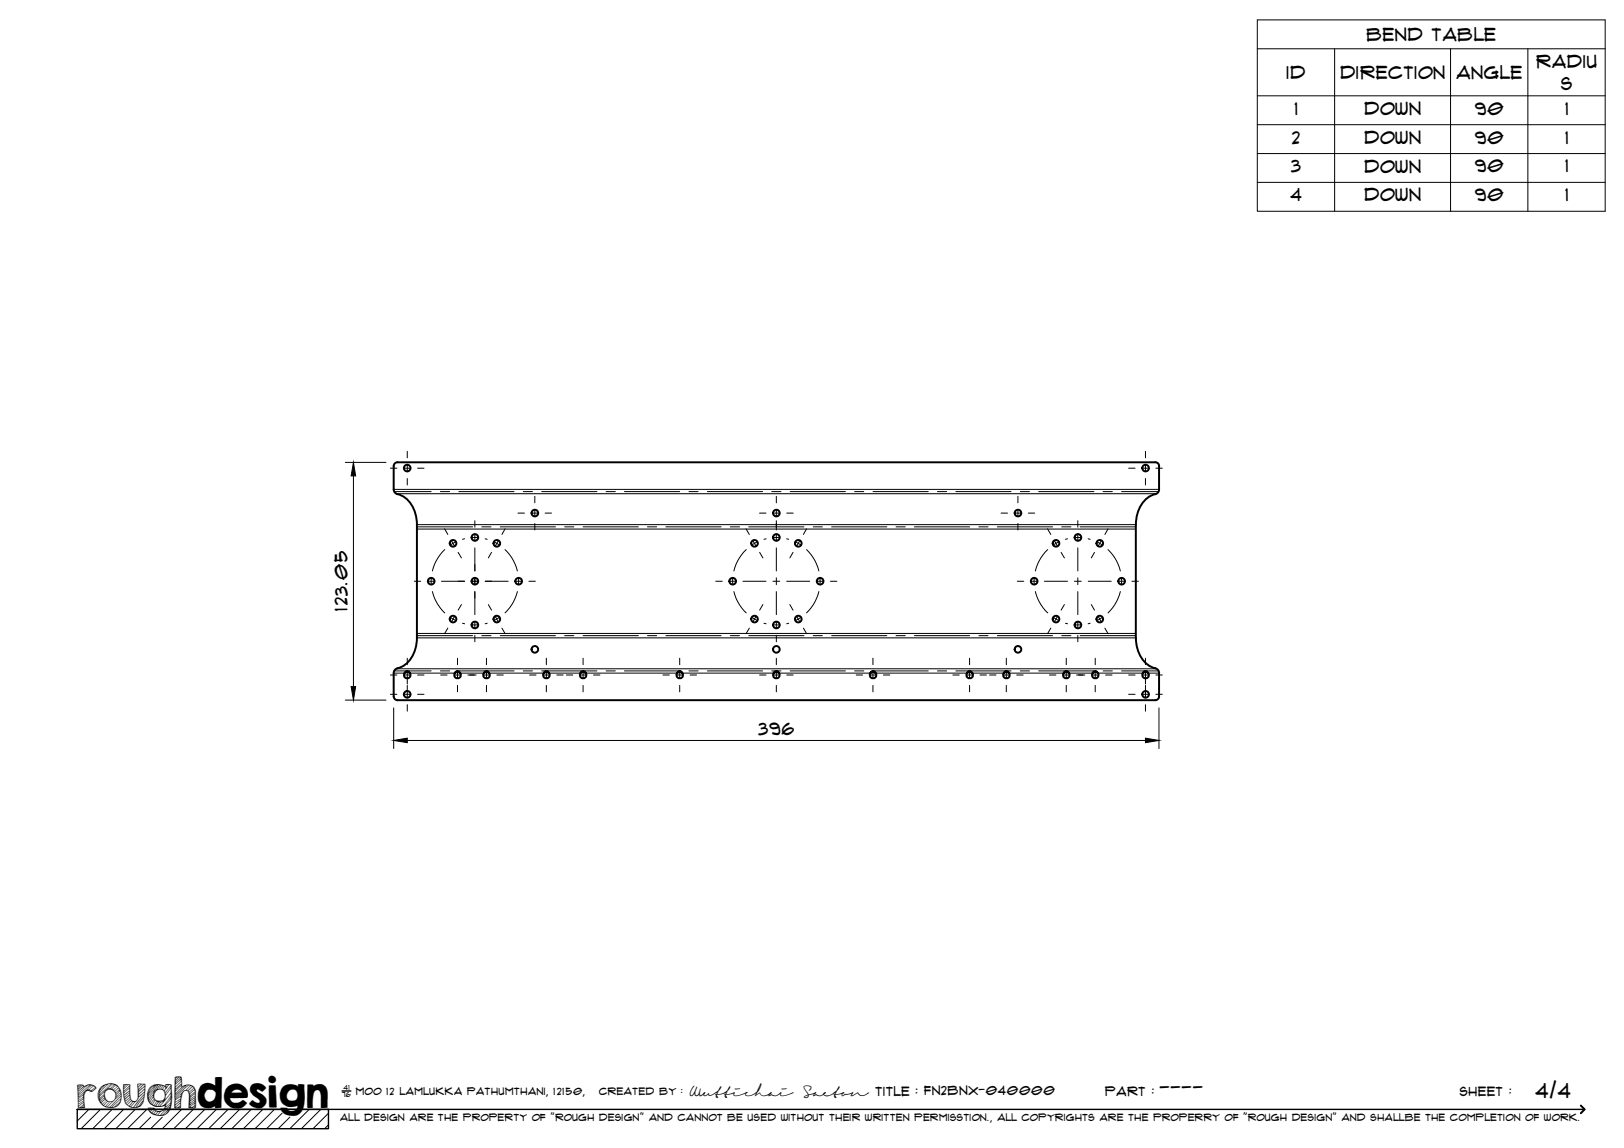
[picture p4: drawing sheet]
<svg xmlns="http://www.w3.org/2000/svg" width="420mm" height="297mm" viewBox="0 0 420 297" stroke-linecap="round" stroke-linejoin="round" font-family="sans-serif">
<!-- layer: Visible -->
<g fill="none" stroke="#000" stroke-width=".51">
<path d="M293.9 135.7v29.3M299.9 120.6v6M299.9 126.6l-.2 .7a2.18 2.18 0 0 1-1.7 .8 8 8 0 0 0-4.1 7.6M299.9 120.6a.97 .97 0 0 0-1-1h-196a1.01 1.01 0 0 0-1 1v6l.1 .7a2.18 2.18 0 0 0 1.7 .8 8 8 0 0 1 4.2 7.6v29.3a7.8 7.8 0 0 1-5.7 8.2l-.3 1v6a1.01 1.01 0 0 0 1 1h196a1.01 1.01 0 0 0 1-1M104.7 174.2a.86 .86 0 0 0 .7 1.3 .86 .86 0 0 0 .7-1.3M104.8 173.9l.7-.3 .5 .6-.5-.3-.8 .3zM117.7 174.2a.86 .86 0 0 0 .7 1.3 .86 .86 0 0 0 .7-1.3M117.8 173.9l.6-.3 .6 .6-.5-.3-.8 .3zM125.2 174.2a.86 .86 0 0 0 .7 1.3 .86 .86 0 0 0 .7-1.3M125.3 173.9l.7-.3 .5 .6-.5-.3-.8 .3zM140.7 174.2a.86 .86 0 0 0 .7 1.3 .86 .86 0 0 0 .7-1.3M140.8 173.9l.7-.3 .5 .6-.5-.3-.8 .3z"/>
<path d="M150.2 174.2a.86 .86 0 0 0 .7 1.3 .86 .86 0 0 0 .7-1.3M150.3 173.9l.7-.3 .6 .6-.6-.3-.8 .3zM175.2 174.2a.86 .86 0 0 0 .7 1.3 .86 .86 0 0 0 .7-1.3M175.3 173.9l.7-.3 .6 .6-.6-.3-.8 .3zM200.2 174.2a.86 .86 0 0 0 .7 1.3 .86 .86 0 0 0 .7-1.3M200.3 173.9l.7-.3 .5 .6-.5-.3-.8 .3zM225.2 174.2a.86 .86 0 0 0 .7 1.3 .86 .86 0 0 0 .7-1.3M225.4 173.8l.6-.2 .5 .6-.5-.3-.8 .3zM250.2 174.2a.86 .86 0 0 0 .7 1.3 .86 .86 0 0 0 .7-1.3M250.4 173.9l.6-.3 .5 .6-.5-.3-.8 .3zM259.7 174.2a.86 .86 0 0 0 .7 1.3 .86 .86 0 0 0 .7-1.3M259.9 173.8l.6-.2 .5 .6-.5-.3-.8 .3z"/>
<path d="M275.2 174.2a.86 .86 0 0 0 .7 1.3 .86 .86 0 0 0 .7-1.3M275.4 173.9l.6-.3 .5 .6-.5-.3-.8 .3zM282.7 174.2a.86 .86 0 0 0 .7 1.3 .86 .86 0 0 0 .7-1.3M282.9 173.9l.6-.3 .6 .6-.6-.3-.8 .3zM293.9 165a7.8 7.8 0 0 0 5.6 8.2l.4 1M295.7 174.2a.86 .86 0 0 0 .7 1.3 .86 .86 0 0 0 .7-1.3M295.8 173.9l.7-.3 .6 .6-.6-.3-.8 .3zM299.9 174.2v6"/>
<circle cx="105.4" cy="121.1" r=".86"/>
<circle cx="122.9" cy="139.1" r=".86"/>
<circle cx="138.4" cy="132.8" r=".86"/>
<circle cx="200.9" cy="139.1" r=".86"/>
<circle cx="200.9" cy="132.8" r=".86"/>
<circle cx="263.4" cy="132.8" r=".86"/>
<circle cx="278.9" cy="139.1" r=".86"/>
<circle cx="296.4" cy="121.1" r=".86"/>
<circle cx="111.6" cy="150.4" r=".86"/>
<circle cx="117.2" cy="140.6" r=".86"/>
<circle cx="122.9" cy="150.4" r=".86"/>
<circle cx="128.5" cy="140.6" r=".86"/>
<circle cx="134.2" cy="150.4" r=".86"/>
<circle cx="189.6" cy="150.4" r=".86"/>
<circle cx="195.2" cy="140.6" r=".86"/>
<circle cx="206.5" cy="140.6" r=".86"/>
<circle cx="212.2" cy="150.4" r=".86"/>
<circle cx="267.6" cy="150.4" r=".86"/>
<circle cx="273.2" cy="140.6" r=".86"/>
<circle cx="284.5" cy="140.6" r=".86"/>
<circle cx="290.2" cy="150.4" r=".86"/>
<circle cx="105.4" cy="179.7" r=".86"/>
<circle cx="117.2" cy="160.2" r=".86"/>
<circle cx="122.9" cy="161.7" r=".86"/>
<circle cx="128.5" cy="160.2" r=".86"/>
<circle cx="138.4" cy="168" r=".86"/>
<circle cx="195.2" cy="160.2" r=".86"/>
<circle cx="200.9" cy="161.7" r=".86"/>
<circle cx="200.9" cy="168" r=".86"/>
<circle cx="206.5" cy="160.2" r=".86"/>
<circle cx="263.4" cy="168" r=".86"/>
<circle cx="273.2" cy="160.2" r=".86"/>
<circle cx="278.9" cy="161.7" r=".86"/>
<circle cx="284.5" cy="160.2" r=".86"/>
<circle cx="296.4" cy="179.7" r=".86"/>
</g>
<!-- layer: Bend Center -->
<g fill="none" stroke="#000" stroke-width=".26">
<path d="M102 127.2h9.5M107.9 136.3h14.4M113.9 127.2h2.4M118.7 127.2h14.3M124.7 136.3h2.3M129.4 136.3h14.3M135.4 127.2h2.4M140.1 127.2h14.3M146.1 136.3h2.4M150.9 136.3h14.2M156.8 127.2h2.4M161.6 127.2h14.3"/>
<path d="M167.5 136.3h2.4M172.3 136.3h14.3M178.2 127.2h2.4M183 127.2h14.3M189 136.3h2.3M193.7 136.3h14.3M199.7 127.2h2.4M204.4 127.2h14.3M210.4 136.3h2.4M215.2 136.3h14.2M221.1 127.2h2.4M225.9 127.2h14.3"/>
<path d="M231.8 136.3h2.4M236.6 136.3h14.3M242.5 127.2h2.4M247.3 127.2h14.3M253.3 136.3h2.3M258 136.3h14.3M264 127.2h2.3M268.7 127.2h14.3M274.7 136.3h2.4M279.4 136.3h14.5M285.4 127.2h2.4M290.2 127.2h9.5"/>
<path d="M102 173.6h9.5M107.9 164.5h14.4M113.9 173.6h2.4M118.7 173.6h14.3M124.7 164.5h2.3M129.4 164.5h14.3M135.4 173.6h2.4M140.1 173.6h14.3M146.1 164.5h2.4M150.9 164.5h14.2M156.8 173.6h2.4M161.6 173.6h14.3"/>
<path d="M167.5 164.5h2.4M172.3 164.5h14.3M178.2 173.6h2.4M183 173.6h14.3M189 164.5h2.3M193.7 164.5h14.3M199.7 173.6h2.4M204.4 173.6h14.3M210.4 164.5h2.4M215.2 164.5h14.2M221.1 173.6h2.4M225.9 173.6h14.3"/>
<path d="M231.8 164.5h2.4M236.6 164.5h14.3M242.5 173.6h2.4M247.3 173.6h14.3M253.3 164.5h2.3M258 164.5h14.3M264 173.6h2.3M268.7 173.6h14.3M274.7 164.5h2.4M279.4 164.5h14.5M285.4 173.6h2.4M290.2 173.6h9.5"/>
</g>
<!-- layer: Visible Narrow -->
<g fill="none" stroke="#000" stroke-width=".26">
<path d="M101.9 126.6h198M102.6 127.7h196.6M107.9 135.7h186M107.9 136.9h186M101.9 174.2h2.8M102.6 173h196.6M106 174.2h11.7M107.9 163.9h186M107.9 165h186M119 174.2h6.2M126.5 174.2h14.2M142 174.2h8.2"/>
<path d="M151.6 174.2h23.6M176.6 174.2h23.6M201.5 174.2h23.7M226.5 174.2h23.7M251.5 174.2h8.2M261 174.2h14.2M276.5 174.2h6.2M284.1 174.2h11.6M297.1 174.2h2.8"/>
</g>
<!-- layer: TitleBlock -->
<path d="M20 287h65v5h-65zM20 287h390M88.5 282.3h2.3" fill="none" stroke="#000" stroke-width=".36"/>
<path d="M409 286.1l1 .9-1 1" fill="none" stroke="#000" stroke-width=".51"/>
<g fill="none" stroke="#000" stroke-width=".26">
<path d="M23 287l-3 3.1M26 287l-5 5M29 287l-5 5M32 287l-5 5M35 287l-5 5M38 287l-5 5M39 289.1l-3 2.9M42 289.1l-3 2.9M47 287l-5 5M50 287l-5 5M53 287l-5 5M56 287l-5 5"/>
<path d="M59 287l-5 5M62 287l-5 5M65 287l-5 5M68 287l-5 5M71 287l-5 5M73 288l-4 4M75 289.1l-3 2.9M80 287l-5 5M83 287l-5 5M85 288l-4 4M85 291l-1 1"/>
</g>
<!-- layer: Smart Centers -->
<g fill="none" stroke="#000" stroke-width=".26">
<path d="M105.4 116.8v1.7M296.4 116.8v1.7M101 121.1h1.7M104.5 121.1h1.8M105.4 120.2v1.8M105.4 123.8v1.7M108 121.1h1.7M115 136.8l.9 1.5M116.8 139.8l.8 1.6M120.2 139.4l-.5 .1M122 139.1h1.8M122.9 134.7v1.7"/>
<path d="M122.9 138.2v1.8M125.5 139.4l.5 .1M129 139.8l-.9 1.6M130.7 136.8l-.8 1.5M134 132.8h1.7M137.5 132.8h1.8M138.4 128.4v1.7M138.4 131.9v1.8M138.4 135.5v1.6M141 132.8h1.7M193 136.8l.9 1.5M194.8 139.8l.8 1.6"/>
<path d="M196.5 132.8h1.7M198.2 139.4l-.5 .1M200 132.8h1.7M200 139.1h1.8M200.9 128.4v1.7M200.9 131.9v1.8M200.9 134.7v2.4M200.9 138.2v1.8M203.5 139.4l.5 .1M203.5 132.8h1.7M207 139.8l-.9 1.6M208.7 136.8l-.8 1.5"/>
<path d="M259 132.8h1.7M262.5 132.8h1.7M263.4 128.4v1.7M263.4 131.9v1.8M263.4 135.5v1.6M266 132.8h1.7M271 136.8l.9 1.5M272.8 139.8l.8 1.6M276.2 139.4l-.5 .1M278 139.1h1.8M278.8 134.7v1.7M278.8 138.2v1.8"/>
<path d="M281.5 139.4l.5 .1M285 139.8l-.9 1.6M286.7 136.8l-.8 1.5M292 121.1h1.7M295.5 121.1h1.7M296.4 120.2v1.8M296.4 123.8v1.7M299 121.1h1.7M107.2 150.4h1.7M110.7 150.4h1.7M111.6 149.5v1.8M111.9 153.1l.9 2.5 1 1.6 1.3 1.4"/>
<path d="M114.2 150.4h6M115.1 142.2l-1.3 1.4-1 1.5-.9 2.6M116.4 159.7l1.6 .9M117.6 159.4l-.8 1.6M118 140.2l-1.6 .9M118.5 142.9l.9 1.5M119.4 156.4l-.9 1.5M122 150.4h1.8M122.9 141.8v5.9M122.9 149.5v1.8M122.9 153.1v5.9M125.5 150.4h6"/>
<path d="M126.3 156.4l.9 1.5M127.2 142.9l-.9 1.5M127.7 140.2l1.6 .9M128.1 159.4l.9 1.6M129.3 159.7l-1.6 .9M130.7 142.2l1.2 1.4 1 1.5 1 2.6M133.3 150.4h1.8M133.9 153.1l-1 2.5-1 1.6-1.2 1.4M134.1 149.5v1.8M136.8 150.4h1.7M185.2 150.4h1.7M188.7 150.4h1.7"/>
<path d="M189.6 149.5v1.8M189.9 153.1l.9 2.5 1 1.6 1.3 1.4M192.2 150.4h6M193.1 142.2l-1.3 1.4-1 1.5-.9 2.6M194.4 159.7l1.6 .9M195.6 159.4l-.8 1.6M196 140.2l-1.6 .9M196.5 142.9l.9 1.5M197.4 156.4l-.9 1.5M200 150.4h1.7M200.9 141.8v5.9M200.9 149.5v1.8"/>
<path d="M200.9 153.1v5.9M203.5 150.4h6M204.3 156.4l.9 1.5M205.2 142.9l-.9 1.5M205.7 140.2l1.6 .9M206.1 159.4l.9 1.6M207.3 159.7l-1.6 .9M208.7 142.2l1.2 1.4 1 1.5 1 2.6M211.3 150.4h1.8M211.9 153.1l-1 2.5-1 1.6-1.2 1.4M212.1 149.5v1.8M214.8 150.4h1.7"/>
<path d="M263.2 150.4h1.7M266.7 150.4h1.7M267.6 149.5v1.8M267.9 153.1l.9 2.5 1 1.6 1.3 1.4M270.2 150.4h6M271.1 142.2l-1.3 1.4-1 1.5-.9 2.6M272.4 159.7l1.6 .9M273.6 159.4l-.8 1.6M274 140.2l-1.6 .9M274.5 142.9l.9 1.5M275.4 156.4l-.9 1.5M278 150.4h1.7"/>
<path d="M278.8 141.8v5.9M278.8 149.5v1.8M278.8 153.1v5.9M281.5 150.4h6M282.3 156.4l.9 1.5M283.2 142.9l-.9 1.5M283.7 140.2l1.6 .9M284.1 159.4l.9 1.6M285.3 159.7l-1.6 .9M286.7 142.2l1.2 1.4 1 1.5 1 2.6M289.3 150.4h1.8M289.9 153.1l-1 2.5-1 1.6-1.2 1.4"/>
<path d="M290.1 149.5v1.8M292.8 150.4h1.7M101 174.7h1.7M101 179.6h1.7M104.5 174.7h1.8M104.5 179.6h1.8M105.4 170.3v1.7M105.4 173.8v3.2M105.4 177.3v3.3M108 174.7h1.7M108 179.6h1.7M114 174.7h1.7"/>
<path d="M115.9 162.5l-.9 1.5M117.5 174.7h1.8M118.4 170.3v1.7M118.4 173.8v1.7M118.4 177.3v1.7M119.7 161.3l.5 .1M121 174.7h2.2M122 161.7h1.8M122.9 160.8v1.8M122.9 164.4v1.7M125 174.7h1.7M125.9 170.3v1.7"/>
<path d="M125.9 173.8v1.7M125.9 177.3v1.7M126 161.3l-.5 .1M128.5 174.7h1.7M129.9 162.5l.8 1.5M137 174.7h1.7M140.5 174.7h1.8M141.4 170.3v1.7M141.4 173.8v1.7M141.4 177.3v1.7M144 174.7h1.7M146.5 174.7h1.7"/>
<path d="M150 174.7h1.7M150.9 170.3v1.7M150.9 173.8v1.7M150.9 177.3v1.7M153.5 174.7h1.7M171.5 174.7h1.7M175 174.7h1.7M175.9 170.3v1.7M175.9 173.8v1.7M175.9 177.3v1.7M178.5 174.7h1.7M193.9 162.5l-.9 1.5"/>
<path d="M196.5 174.7h1.7M197.7 161.3l.5 .1M200 174.7h1.7M200 161.7h1.8M200.9 160.8v1.8M200.9 164.4v1.7M200.9 170.3v1.7M200.9 173.8v1.7M200.9 177.3v1.7M203.5 174.7h1.7M204 161.3l-.5 .1M207.9 162.5l.8 1.5"/>
<path d="M221.5 174.7h1.7M225 174.7h1.8M225.8 170.3v1.7M225.8 173.8v1.7M225.8 177.3v1.7M228.5 174.7h1.7M246.5 174.7h1.7M250 174.7h1.8M250.8 170.3v1.7M250.8 173.8v1.7M250.8 177.3v1.7M253.5 174.7h1.7"/>
<path d="M256 174.7h1.7M259.5 174.7h1.7M260.3 170.3v1.7M260.3 173.8v1.7M260.3 177.3v1.7M263 174.7h1.7M271.5 174.7h1.7M271.9 162.5l-.9 1.5M275 174.7h1.8M275.7 161.3l.5 .1M275.9 170.3v1.7M275.9 173.8v1.7"/>
<path d="M275.9 177.3v1.7M278 161.7h1.8M278.5 174.7h2.2M278.8 160.8v1.8M278.8 164.4v1.7M282 161.3l-.5 .1M282.5 174.7h1.7M283.4 170.3v1.7M283.4 173.8v1.7M283.4 177.3v1.7M285.9 162.5l.8 1.5M286 174.7h1.7"/>
<path d="M292 174.7h1.7M292 179.6h1.7M295.5 174.7h1.7M295.5 179.6h1.7M296.4 170.3v1.7M296.4 173.8v3.2M296.4 177.3v3.3M299 174.7h1.7M299 179.6h1.7M105.4 182.3v1.7M296.4 182.3v1.7"/>
</g>
<!-- layer: FD_Dimensions -->
<path d="M89.3 119.6h10.6M91.4 123.1v54.6M89.3 181.2h10.6M101.9 183.2v10.5M105.4 191.6h191M299.8 183.2v10.5" fill="none" stroke="#000" stroke-width=".26"/>
<path d="M91.4 119.6l.6 3.5h-1.2zM90.8 177.7h1.2l-.6 3.5zM101.9 191.6l3.5-.6v1.2zM296.4 191l3.4 .6-3.4 .6z" fill="#000" stroke="#000" stroke-width=".26"/>
<!-- layer: Bend Tables -->
<path d="M325.3 5.2h90v49.5h-90zM325.3 12.6h90M345.3 12.6v42.1M375.3 12.6v42.1M395.3 12.6v42.1M325.3 24.8h90M325.3 32.3h90M325.3 39.7h90M325.3 47.2h90" fill="none" stroke="#000" stroke-width=".26"/>
<text font-size="9.7" x="19.9" y="286.8">roughdesign</text>
<g font-size="5.3">
<text x="300.1" y="283.6">----</text>
<text x="397.3" y="284">4/4</text>
</g>
<g font-size="4.6">
<text x="353.6" y="10.6">Bend Table</text>
<text x="397.5" y="17.5">Radiu</text>
<text x="332.9" y="20.5">ID</text>
<text x="346.8" y="20.4">Direction</text>
<text x="376.8" y="20.4">Angle</text>
<text x="403.9" y="23.4">s</text>
<text x="335" y="29.7">1</text>
<text x="353" y="29.7">Down</text>
<text x="381.6" y="29.7">90</text>
<text x="405" y="29.7">1</text>
<text x="334.3" y="37.2">2</text>
<text x="353" y="37.2">Down</text>
<text x="381.6" y="37.2">90</text>
<text x="405" y="37.2">1</text>
<text x="334.1" y="44.6">3</text>
<text x="353" y="44.6">Down</text>
<text x="381.6" y="44.6">90</text>
<text x="405" y="44.6">1</text>
<text x="333.9" y="52.1">4</text>
<text x="353" y="52.1">Down</text>
<text x="381.6" y="52.1">90</text>
<text x="405" y="52.1">1</text>
<text x="89.9" y="158.1" transform="rotate(-90 89.9 158.1)">123.05</text>
<text x="196.3" y="190.1">396</text>
</g>
<g font-size="3.4">
<text x="178.3" y="283.5">Wuttichai</text>
<text x="208.1" y="283.5">Saeton title : FN2BNX-040000</text>
</g>
<g font-size="3.3">
<text x="286" y="283.5">Part :</text>
<text x="377.7" y="283.5">sheet :</text>
</g>
<g font-size="2.7">
<text x="92.1" y="283.3">moo 12 Lamlukka pathumthani, 12150,</text>
<text x="155" y="283.3">created by :</text>
</g>
<text font-size="2.6" x="88" y="290.1">all design are the property of &quot;rough design&quot; and cannot be used without their written permisstion., all copyrights are the properry of &quot;rough design&quot; and shallbe the completion of work.</text>
<g font-size="1.9">
<text x="88.5" y="283.9">76</text>
<text x="88.9" y="282.1">41</text>
</g>
</svg>
